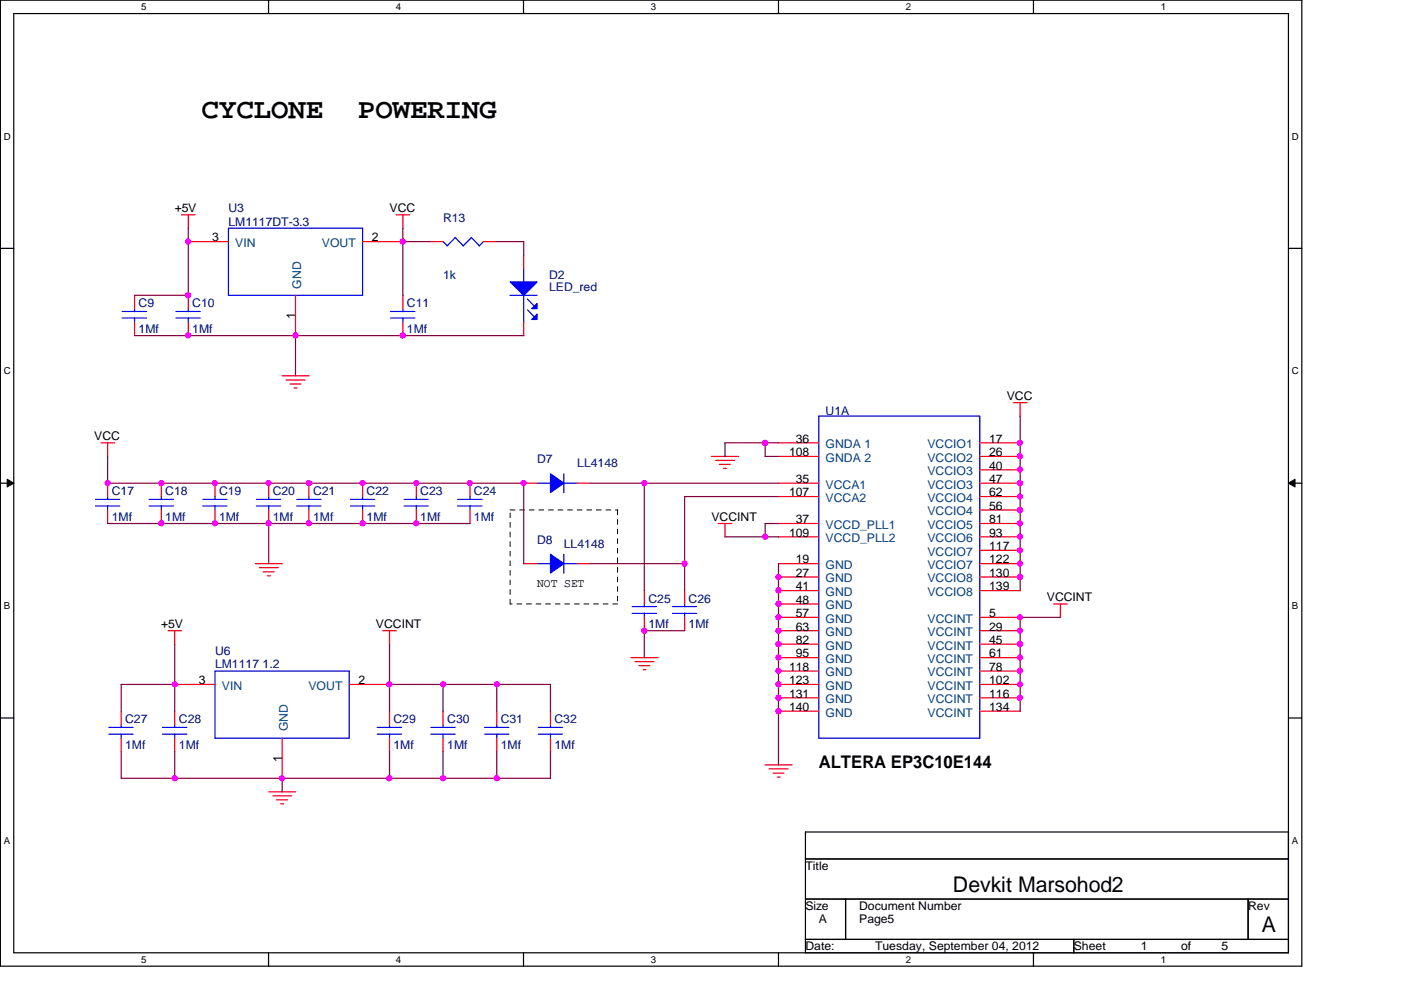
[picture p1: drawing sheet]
<svg xmlns="http://www.w3.org/2000/svg" width="297mm" height="210mm" viewBox="0 0 297 210" stroke-linecap="round" stroke-linejoin="round" font-family="sans-serif">
<path d="M.1 0h275.9v204.9h-275.9zM2.9 2.9h270.3v199.1h-270.3z" fill="none" stroke="#000" stroke-width=".25"/>
<g fill="#fff">
<path d="M29.9 .3h1.1v2.3h-1.1z"/>
<path d="M29.9 202.3h1.1v2.3h-1.1z"/>
</g>
<path d="M56.9 0v2.9M56.9 202v2.9" fill="none" stroke="#000" stroke-width=".25"/>
<g fill="#fff">
<path d="M83.9 .3h1.1v2.3h-1.1z"/>
<path d="M83.9 202.3h1.1v2.3h-1.1z"/>
</g>
<path d="M111 0v2.9M111 202v2.9" fill="none" stroke="#000" stroke-width=".25"/>
<g fill="#fff">
<path d="M138 .3h1.1v2.3h-1.1z"/>
<path d="M138 202.3h1.1v2.3h-1.1z"/>
</g>
<path d="M165.1 0v2.9M165.1 202v2.9" fill="none" stroke="#000" stroke-width=".25"/>
<g fill="#fff">
<path d="M192.1 .3h1.1v2.3h-1.1z"/>
<path d="M192.1 202.3h1.1v2.3h-1.1z"/>
</g>
<path d="M219.1 0v2.9M219.1 202v2.9" fill="none" stroke="#000" stroke-width=".25"/>
<g fill="#fff">
<path d="M246.1 .3h1.1v2.3h-1.1z"/>
<path d="M246.1 202.3h1.1v2.3h-1.1z"/>
<path d="M.8 27.8h1.4v2.2h-1.4z"/>
<path d="M273.9 27.8h1.4v2.2h-1.4z"/>
<path d="M.8 77.6h1.4v2.2h-1.4z"/>
<path d="M273.9 77.6h1.4v2.2h-1.4z"/>
</g>
<path d="M.1 52.7h2.8M273.2 52.7h2.8" fill="none" stroke="#000" stroke-width=".25"/>
<g fill="#fff">
<path d="M.8 127.3h1.3v2.3h-1.3z"/>
<path d="M273.9 127.3h1.3v2.3h-1.3z"/>
</g>
<path d="M.1 102.4h2.8M273.2 102.4h2.8" fill="none" stroke="#000" stroke-width=".25"/>
<path d="M1.5 101.6l1.4 .8-1.4 .9zM273.2 102.4l1.4-.8v1.7z" fill="#000"/>
<path d="M1.5 101.6l1.4 .8-1.4 .9zM273.2 102.4l1.4-.8v1.7z" fill="none" stroke="#000" stroke-width=".21"/>
<g fill="#fff">
<path d="M.8 177.1h1.3v2.3h-1.3z"/>
<path d="M273.9 177.1h1.3v2.3h-1.3z"/>
</g>
<path d="M.1 152.2h2.8M273.2 152.2h2.8M170.8 176.4h102.4v25.6h-102.4zM170.8 182.1h102.4M170.8 190.6h102.4M170.8 199.2h102.4M179.3 190.6v8.6M227.7 199.2v2.8M264.6 190.6v8.6" fill="none" stroke="#000" stroke-width=".25"/>
<path d="M108.2 108.1h22.7M130.9 108.1v20M108.2 128.1v-20M130.9 128.1h-22.7" fill="none" stroke="#000" stroke-width=".21" stroke-dasharray="1 1 1 1 1 1 1 1"/>
<g fill="none" stroke="#f00" stroke-width=".25">
<path d="M38.5 45.6h2.9M39.9 45.6v2.8M84 45.6h2.9M85.4 45.6v2.8M91.1 51.2h2.8M102.5 51.2h2.8M59.8 79.7h5.7M21.4 93.9h2.9M22.8 93.9v2.9M60.7 80.6h4M61.5 81.4h2.3M62.4 82.3h.6"/>
<path d="M150.8 96.8h5.8M151.7 97.6h4M152.5 98.5h2.3M153.4 99.3h.6M165.1 93.9h8.5M165.1 96.8h8.5M207.7 93.9h8.6M207.7 96.8h8.6M207.7 99.6h8.6M214.8 85.4h3M216.3 85.4v2.9M22.8 102.4v2.9"/>
<path d="M22.8 108.1v2.9M54.1 119.5h5.8M57 102.4v2.9M57 108.1v2.9M152.3 111h2.8M153.7 111v2.9M165.1 119.5h8.5M165.1 111h8.5M165.1 102.4h8.5M165.1 105.3h8.5M165.1 113.8h8.5M207.7 119.5h8.6"/>
<path d="M207.7 111h8.6M207.7 102.4h8.6M207.7 105.3h8.6M207.7 113.8h8.6M207.7 108.1h8.6M207.7 116.7h8.6M35.6 133.7h2.9M37 133.7v2.9M55 120.4h4M55.8 121.2h2.3M56.7 122.1h.6M81.1 133.7h2.9"/>
<path d="M82.6 133.7v2.9M133.8 139.4h5.7M165.1 139.4h8.5M165.1 133.7h8.5M165.1 128.1h8.5M165.1 122.3h8.5M165.1 125.2h8.5M165.1 130.9h8.5M165.1 136.6h8.5M207.7 139.4h8.6M207.7 133.7h8.6M207.7 122.3h8.6"/>
<path d="M207.7 125.2h8.6M207.7 130.9h8.6M207.7 136.6h8.6M223.4 128.1h2.9M224.8 128.1v2.8M37 150.8v2.9M37 156.5v2.8M134.6 140.3h4M135.5 141.1h2.2M136.4 142h.5M165.1 142.3h8.5M165.1 145.1h8.5"/>
<path d="M165.1 148h8.5M165.1 150.8h8.5M207.7 142.3h8.6M207.7 145.1h8.6M207.7 148h8.6M207.7 150.8h8.6M57 167.9h5.7M57.8 168.7h4M58.6 169.6h2.4M59.5 170.4h.7M162.2 162.2h5.8M163.1 163h4"/>
<path d="M163.9 163.9h2.3M164.8 164.8h.6"/>
</g>
<g fill="none" stroke="#00f" stroke-width=".25">
<path d="M93.9 51.2l.9 .9M96.5 50.3l1.7 1.8M96.5 50.4l-1.7 1.8M99.9 50.3l1.7 1.8M99.9 50.4l-1.7 1.8M102.5 51.2l-.9 1M173.6 88.2h34.1v68.3h-34.1zM20.2 107.3h5.2M20.2 105.9h5.2M22.8 105.3v.6M22.8 107.2v.9M54.4 107.3h5.1"/>
<path d="M54.4 105.9h5.1M57 105.3v.6M57 107.2v.9M113.9 119.5h2.9M119.5 117.5v4M119.5 119.5h2.9M34.5 155.7h5.1M34.5 154.2h5.1M37 153.7v.6M37 155.6v.9"/>
</g>
<path d="M116.7 117.5l2.8 2-2.8 2z" fill-rule="evenodd" fill="#00f"/>
<g fill="none" stroke="#00f" stroke-width=".25">
<path d="M48.4 48.4h28.5v14.2h-28.5zM31.6 107.3h5.2M31.6 105.9h5.2M34.2 105.3v.6M34.2 107.2v.9M62.9 107.3h5.2M62.9 105.9h5.2M65.5 105.3v.6M65.5 107.2v.9M74.3 107.3h5.2M74.3 105.9h5.2M76.9 105.3v.6"/>
<path d="M76.9 107.2v.9M85.7 107.3h5.1M85.7 105.9h5.1M88.3 105.3v.6M88.3 107.2v.9M97 107.3h5.2M97 105.9h5.2M99.6 105.3v.6M99.6 107.2v.9M113.9 102.4h2.9M116.7 117.5l2.8 2-2.8 2zM119.5 100.5v4"/>
<path d="M119.5 102.4h2.9M134 130h5.2M134 128.6h5.2M136.6 128.1v.6M136.6 130v.9M142.6 130h5.1M142.6 128.6h5.1M145.2 128.1v.6M145.2 130v.9M45.6 142.3h28.4v14.2h-28.4z"/>
</g>
<g fill="none" stroke="#f00" stroke-width=".25">
<path d="M39.9 51.2h8.5M76.9 51.2h8.5M62.6 62.6v8.6M34.2 102.4v2.9M34.2 108.1v2.9M65.5 102.4v2.9M65.5 108.1v2.9M76.9 102.4v2.9M76.9 108.1v2.9M88.3 102.4v2.9M88.3 108.1v2.9M99.6 102.4v2.9"/>
<path d="M99.6 108.1v2.9M111 119.5h2.9M122.4 119.5h2.9M136.6 125.2v2.9M136.6 130.9v2.8M145.2 125.2v2.9M145.2 130.9v2.8M37 145.1h8.6M59.8 156.5v8.5M74 145.1h8.6"/>
</g>
<path d="M116.7 100.5l2.8 1.9-2.8 2z" fill-rule="evenodd" fill="#00f"/>
<path d="M116.7 100.5l2.8 1.9-2.8 2z" fill="none" stroke="#00f" stroke-width=".25"/>
<path d="M111 102.4h2.9M122.4 102.4h2.9" fill="none" stroke="#f00" stroke-width=".25"/>
<path d="M108.2 59.8h5.7l-2.9 2.8z" fill="#00f"/>
<path d="M108.2 59.8h5.7l-2.9 2.8z" fill="none" stroke="#00f" stroke-width=".25"/>
<path d="M112.7 65.4l1.2-1.1v1.1z" fill="#00f"/>
<path d="M112.7 65.4l1.2-1.1v1.1z" fill="none" stroke="#00f" stroke-width=".25"/>
<path d="M112.7 67.7l1.2-1.1v1.1z" fill="#00f"/>
<g fill="none" stroke="#00f" stroke-width=".25">
<path d="M111 56.9v2.9M25.9 67.4h5.2M25.9 66h5.2M28.5 65.4v.7M28.5 67.4v.9M37.3 67.4h5.2M37.3 66h5.2M39.9 65.4v.7M39.9 67.4v.9M82.8 67.4h5.2M82.8 66h5.2M85.4 65.4v.7"/>
<path d="M85.4 67.4v.9M108.1 62.6h5.8M111 62.6v5.8M111.8 63.4l1.5 1.5M111.8 65.7l1.5 1.5M112.7 67.7l1.2-1.1v1.1zM43 107.3h5.1M43 105.9h5.1M45.6 105.3v.6M45.6 107.2v.9M23.1 155.7h5.1M23.1 154.2h5.1"/>
<path d="M25.7 153.7v.6M25.7 155.6v.9M80 155.7h5.1M80 154.2h5.1M82.6 153.7v.6M82.6 155.6v.9M91.4 155.7h5.1M91.4 154.2h5.1M93.9 153.7v.6M93.9 155.6v.9M102.7 155.7h5.2M102.7 154.2h5.2"/>
<path d="M105.3 153.7v.6M105.3 155.6v.9M114.1 155.7h5.1M114.1 154.2h5.1M116.7 153.7v.6M116.7 155.6v.9"/>
</g>
<g fill="none" stroke="#f00" stroke-width=".25">
<path d="M111 54.1v2.8M28.5 62.6v2.8M28.5 68.3v2.9M39.9 62.6v2.8M39.9 68.3v2.9M85.4 62.6v2.8M85.4 68.3v2.9M111 68.3v2.9M45.6 102.4v2.9M45.6 108.1v2.9M25.7 150.8v2.9M25.7 156.5v2.8"/>
<path d="M82.6 150.8v2.9M82.6 156.5v2.8M93.9 150.8v2.9M93.9 156.5v2.8M105.3 150.8v2.9M105.3 156.5v2.8M116.7 150.8v2.9M116.7 156.5v2.8"/>
</g>
<g fill="none" stroke="#800040" stroke-width=".25">
<path d="M39.9 48.4v14.3M85.4 48.4v14.3M85.4 51.2h5.7M105.3 51.2h5.8M111 51.2v2.9M28.5 62.6h11.5M28.5 71.2h82.6M62.6 71.2v8.5M22.8 96.8v5.7M162.2 96.8h2.9M162.2 93.9v2.9M165.1 93.9h-11.4v2.9"/>
<path d="M216.3 88.2v37.1M22.8 111h76.9M22.8 102.4h88.3M57 111v8.5M111 102.4v17.1M125.3 119.5h19.9M125.3 102.4h39.8M136.6 102.4v22.9M153.7 113.8h11.4M165.1 119.5v42.7M165.1 111h-2.9v2.9M165.1 105.3h-19.9v20"/>
<path d="M37 136.6v14.2M82.6 136.6v14.2M145.2 133.7h-8.6v5.8M224.9 130.9h-8.6v19.9M25.7 159.3v5.8M37 159.3v5.8M37.1 145.1h-11.4v5.7M82.6 159.3v5.8M82.6 145.1h34.2M93.9 145.1v5.7M93.9 159.3v5.8M105.3 145.1v5.7"/>
<path d="M105.3 159.3v5.8M116.7 145.1v5.7M116.7 159.3v5.8M25.7 165h91.1M59.8 165v2.9"/>
</g>
<circle cx="45.6" cy="111" r=".55" fill="#f0f"/>
<circle cx="45.6" cy="111" r=".55" fill="none" stroke="#f0f" stroke-width=".25"/>
<circle cx="111" cy="102.4" r=".55" fill="#f0f"/>
<circle cx="111" cy="102.4" r=".55" fill="none" stroke="#f0f" stroke-width=".25"/>
<circle cx="145.1" cy="119.5" r=".55" fill="#f0f"/>
<circle cx="145.1" cy="119.5" r=".55" fill="none" stroke="#f0f" stroke-width=".25"/>
<circle cx="88.2" cy="102.4" r=".54" fill="#f0f"/>
<circle cx="88.2" cy="102.4" r=".54" fill="none" stroke="#f0f" stroke-width=".25"/>
<circle cx="76.9" cy="111" r=".56" fill="#f0f"/>
<circle cx="76.9" cy="111" r=".56" fill="none" stroke="#f0f" stroke-width=".25"/>
<circle cx="216.2" cy="99.6" r=".55" fill="#f0f"/>
<circle cx="216.2" cy="99.6" r=".55" fill="none" stroke="#f0f" stroke-width=".25"/>
<circle cx="165.1" cy="145.1" r=".55" fill="#f0f"/>
<circle cx="165.1" cy="145.1" r=".55" fill="none" stroke="#f0f" stroke-width=".25"/>
<circle cx="216.2" cy="122.3" r=".55" fill="#f0f"/>
<circle cx="216.2" cy="122.3" r=".55" fill="none" stroke="#f0f" stroke-width=".25"/>
<circle cx="165" cy="150.8" r=".56" fill="#f0f"/>
<circle cx="165" cy="150.8" r=".56" fill="none" stroke="#f0f" stroke-width=".25"/>
<circle cx="76.9" cy="102.4" r=".55" fill="#f0f"/>
<circle cx="76.9" cy="102.4" r=".55" fill="none" stroke="#f0f" stroke-width=".25"/>
<circle cx="136.6" cy="102.4" r=".55" fill="#f0f"/>
<circle cx="136.6" cy="102.4" r=".55" fill="none" stroke="#f0f" stroke-width=".25"/>
<circle cx="216.3" cy="102.4" r=".54" fill="#f0f"/>
<circle cx="216.3" cy="102.4" r=".54" fill="none" stroke="#f0f" stroke-width=".25"/>
<circle cx="65.5" cy="111" r=".56" fill="#f0f"/>
<circle cx="65.5" cy="111" r=".56" fill="none" stroke="#f0f" stroke-width=".25"/>
<circle cx="162.2" cy="93.9" r=".56" fill="#f0f"/>
<circle cx="162.2" cy="93.9" r=".56" fill="none" stroke="#f0f" stroke-width=".25"/>
<circle cx="82.5" cy="165" r=".56" fill="#f0f"/>
<circle cx="82.5" cy="165" r=".56" fill="none" stroke="#f0f" stroke-width=".25"/>
<circle cx="93.9" cy="165" r=".56" fill="#f0f"/>
<circle cx="93.9" cy="165" r=".56" fill="none" stroke="#f0f" stroke-width=".25"/>
<circle cx="165" cy="122.3" r=".56" fill="#f0f"/>
<circle cx="165" cy="122.3" r=".56" fill="none" stroke="#f0f" stroke-width=".25"/>
<circle cx="216.2" cy="93.9" r=".55" fill="#f0f"/>
<circle cx="216.2" cy="93.9" r=".55" fill="none" stroke="#f0f" stroke-width=".25"/>
<circle cx="216.2" cy="139.4" r=".55" fill="#f0f"/>
<circle cx="216.2" cy="139.4" r=".55" fill="none" stroke="#f0f" stroke-width=".25"/>
<circle cx="22.8" cy="102.4" r=".55" fill="#f0f"/>
<circle cx="22.8" cy="102.4" r=".55" fill="none" stroke="#f0f" stroke-width=".25"/>
<circle cx="34.2" cy="102.4" r=".55" fill="#f0f"/>
<circle cx="34.2" cy="102.4" r=".55" fill="none" stroke="#f0f" stroke-width=".25"/>
<circle cx="216.2" cy="96.7" r=".55" fill="#f0f"/>
<circle cx="216.2" cy="96.7" r=".55" fill="none" stroke="#f0f" stroke-width=".25"/>
<circle cx="99.6" cy="102.4" r=".55" fill="#f0f"/>
<circle cx="99.6" cy="102.4" r=".55" fill="none" stroke="#f0f" stroke-width=".25"/>
<circle cx="216.2" cy="105.3" r=".55" fill="#f0f"/>
<circle cx="216.2" cy="105.3" r=".55" fill="none" stroke="#f0f" stroke-width=".25"/>
<circle cx="216.2" cy="111" r=".55" fill="#f0f"/>
<circle cx="216.2" cy="111" r=".55" fill="none" stroke="#f0f" stroke-width=".25"/>
<circle cx="59.8" cy="165" r=".55" fill="#f0f"/>
<circle cx="59.8" cy="165" r=".55" fill="none" stroke="#f0f" stroke-width=".25"/>
<circle cx="165" cy="125.2" r=".56" fill="#f0f"/>
<circle cx="165" cy="125.2" r=".56" fill="none" stroke="#f0f" stroke-width=".25"/>
<circle cx="82.6" cy="145.1" r=".55" fill="#f0f"/>
<circle cx="82.6" cy="145.1" r=".55" fill="none" stroke="#f0f" stroke-width=".25"/>
<circle cx="162.2" cy="113.8" r=".56" fill="#f0f"/>
<circle cx="162.2" cy="113.8" r=".56" fill="none" stroke="#f0f" stroke-width=".25"/>
<circle cx="216.2" cy="113.8" r=".55" fill="#f0f"/>
<circle cx="216.2" cy="113.8" r=".55" fill="none" stroke="#f0f" stroke-width=".25"/>
<circle cx="45.6" cy="102.4" r=".54" fill="#f0f"/>
<circle cx="45.6" cy="102.4" r=".54" fill="none" stroke="#f0f" stroke-width=".25"/>
<circle cx="216.2" cy="142.2" r=".55" fill="#f0f"/>
<circle cx="216.2" cy="142.2" r=".55" fill="none" stroke="#f0f" stroke-width=".25"/>
<circle cx="165" cy="128" r=".56" fill="#f0f"/>
<circle cx="165" cy="128" r=".56" fill="none" stroke="#f0f" stroke-width=".25"/>
<circle cx="216.3" cy="130.9" r=".54" fill="#f0f"/>
<circle cx="216.3" cy="130.9" r=".54" fill="none" stroke="#f0f" stroke-width=".25"/>
<circle cx="216.2" cy="133.7" r=".55" fill="#f0f"/>
<circle cx="216.2" cy="133.7" r=".55" fill="none" stroke="#f0f" stroke-width=".25"/>
<circle cx="93.9" cy="145.1" r=".55" fill="#f0f"/>
<circle cx="93.9" cy="145.1" r=".55" fill="none" stroke="#f0f" stroke-width=".25"/>
<circle cx="216.2" cy="108.1" r=".55" fill="#f0f"/>
<circle cx="216.2" cy="108.1" r=".55" fill="none" stroke="#f0f" stroke-width=".25"/>
<circle cx="34.2" cy="111" r=".56" fill="#f0f"/>
<circle cx="34.2" cy="111" r=".56" fill="none" stroke="#f0f" stroke-width=".25"/>
<circle cx="165.1" cy="130.9" r=".55" fill="#f0f"/>
<circle cx="165.1" cy="130.9" r=".55" fill="none" stroke="#f0f" stroke-width=".25"/>
<circle cx="216.3" cy="145.1" r=".54" fill="#f0f"/>
<circle cx="216.3" cy="145.1" r=".54" fill="none" stroke="#f0f" stroke-width=".25"/>
<circle cx="216.2" cy="136.6" r=".55" fill="#f0f"/>
<circle cx="216.2" cy="136.6" r=".55" fill="none" stroke="#f0f" stroke-width=".25"/>
<circle cx="37" cy="145.1" r=".55" fill="#f0f"/>
<circle cx="37" cy="145.1" r=".55" fill="none" stroke="#f0f" stroke-width=".25"/>
<circle cx="216.2" cy="148" r=".55" fill="#f0f"/>
<circle cx="216.2" cy="148" r=".55" fill="none" stroke="#f0f" stroke-width=".25"/>
<circle cx="165" cy="133.7" r=".56" fill="#f0f"/>
<circle cx="165" cy="133.7" r=".56" fill="none" stroke="#f0f" stroke-width=".25"/>
<circle cx="56.9" cy="102.4" r=".55" fill="#f0f"/>
<circle cx="56.9" cy="102.4" r=".55" fill="none" stroke="#f0f" stroke-width=".25"/>
<circle cx="216.3" cy="116.6" r=".54" fill="#f0f"/>
<circle cx="216.3" cy="116.6" r=".54" fill="none" stroke="#f0f" stroke-width=".25"/>
<circle cx="37" cy="165" r=".56" fill="#f0f"/>
<circle cx="37" cy="165" r=".56" fill="none" stroke="#f0f" stroke-width=".25"/>
<circle cx="165" cy="136.6" r=".56" fill="#f0f"/>
<circle cx="165" cy="136.6" r=".56" fill="none" stroke="#f0f" stroke-width=".25"/>
<circle cx="56.9" cy="111" r=".56" fill="#f0f"/>
<circle cx="56.9" cy="111" r=".56" fill="none" stroke="#f0f" stroke-width=".25"/>
<circle cx="136.6" cy="133.7" r=".56" fill="#f0f"/>
<circle cx="136.6" cy="133.7" r=".56" fill="none" stroke="#f0f" stroke-width=".25"/>
<circle cx="105.3" cy="145.1" r=".55" fill="#f0f"/>
<circle cx="105.3" cy="145.1" r=".55" fill="none" stroke="#f0f" stroke-width=".25"/>
<circle cx="105.3" cy="165" r=".56" fill="#f0f"/>
<circle cx="105.3" cy="165" r=".56" fill="none" stroke="#f0f" stroke-width=".25"/>
<circle cx="216.2" cy="119.5" r=".55" fill="#f0f"/>
<circle cx="216.2" cy="119.5" r=".55" fill="none" stroke="#f0f" stroke-width=".25"/>
<circle cx="65.5" cy="102.4" r=".55" fill="#f0f"/>
<circle cx="65.5" cy="102.4" r=".55" fill="none" stroke="#f0f" stroke-width=".25"/>
<circle cx="88.2" cy="111" r=".55" fill="#f0f"/>
<circle cx="88.2" cy="111" r=".55" fill="none" stroke="#f0f" stroke-width=".25"/>
<circle cx="165" cy="139.4" r=".56" fill="#f0f"/>
<circle cx="165" cy="139.4" r=".56" fill="none" stroke="#f0f" stroke-width=".25"/>
<circle cx="165" cy="148" r=".56" fill="#f0f"/>
<circle cx="165" cy="148" r=".56" fill="none" stroke="#f0f" stroke-width=".25"/>
<circle cx="165" cy="142.2" r=".56" fill="#f0f"/>
<circle cx="165" cy="142.2" r=".56" fill="none" stroke="#f0f" stroke-width=".25"/>
<circle cx="85.4" cy="51.2" r=".56" fill="#f0f"/>
<circle cx="85.4" cy="51.2" r=".56" fill="none" stroke="#f0f" stroke-width=".25"/>
<circle cx="39.9" cy="51.2" r=".56" fill="#f0f"/>
<circle cx="39.9" cy="51.2" r=".56" fill="none" stroke="#f0f" stroke-width=".25"/>
<circle cx="39.9" cy="62.6" r=".56" fill="#f0f"/>
<circle cx="39.9" cy="62.6" r=".56" fill="none" stroke="#f0f" stroke-width=".25"/>
<circle cx="85.4" cy="71.1" r=".56" fill="#f0f"/>
<circle cx="85.4" cy="71.1" r=".56" fill="none" stroke="#f0f" stroke-width=".25"/>
<circle cx="39.9" cy="71.1" r=".56" fill="#f0f"/>
<circle cx="39.9" cy="71.1" r=".56" fill="none" stroke="#f0f" stroke-width=".25"/>
<circle cx="62.6" cy="71.1" r=".56" fill="#f0f"/>
<circle cx="62.6" cy="71.1" r=".56" fill="none" stroke="#f0f" stroke-width=".25"/>
<g font-size="6">
<text x="42.8" y="25">CYCLONE</text>
<text x="75.9" y="25">POWERING</text>
</g>
<g font-size="4.6">
<text x="202.1" y="189.1">Devkit Marsohod2</text>
<text x="267.5" y="197.6">A</text>
</g>
<text font-size="3.7" x="173.6" y="162.8">ALTERA EP3C10E144</text>
<g font-size="2.5">
<text x="37" y="45">+5V</text>
<text x="82.6" y="45">VCC</text>
<text x="45" y="51.2">3</text>
<text x="78.9" y="51.2">2</text>
<text x="62.6" y="67.6" transform="rotate(-90 62.6 67.6)">1</text>
<text x="213.4" y="84.8">VCC</text>
<text x="20" y="93.3">VCC</text>
<text x="168.7" y="93.9">36</text>
<text x="209.7" y="93.9">17</text>
<text x="167.3" y="96.7">108</text>
<text x="209.7" y="96.7">26</text>
<text x="209.7" y="99.6">40</text>
<text x="167.3" y="105.2">107</text>
<text x="168.7" y="102.4">35</text>
<text x="209.7" y="102.4">47</text>
<text x="209.7" y="105.2">62</text>
<text x="150.8" y="110.4">VCCINT</text>
<text x="167.3" y="113.8">109</text>
<text x="168.7" y="111">37</text>
<text x="209.7" y="108.1">56</text>
<text x="209.7" y="111">81</text>
<text x="209.7" y="113.8">93</text>
<text x="168.7" y="119.5">19</text>
<text x="209.7" y="116.6">117</text>
<text x="209.7" y="119.5">122</text>
<text x="113.9" y="124.4">NOT SET</text>
<text x="168.7" y="122.3">27</text>
<text x="168.7" y="125.2">41</text>
<text x="209.7" y="122.3">130</text>
<text x="209.7" y="125.2">139</text>
<text x="168.7" y="128">48</text>
<text x="168.7" y="130.9">57</text>
<text x="209.7" y="130.9">5</text>
<text x="222" y="127.5">VCCINT</text>
<text x="34.2" y="133.2">+5V</text>
<text x="79.7" y="133.2">VCCINT</text>
<text x="168.7" y="133.7">63</text>
<text x="168.7" y="136.5">82</text>
<text x="209.7" y="133.7">29</text>
<text x="209.7" y="136.5">45</text>
<text x="167.3" y="142.2">118</text>
<text x="168.7" y="139.4">95</text>
<text x="209.7" y="139.4">61</text>
<text x="209.7" y="142.2">78</text>
<text x="42.2" y="145.1">3</text>
<text x="76" y="145.1">2</text>
<text x="167.3" y="145.1">123</text>
<text x="167.3" y="147.9">131</text>
<text x="209.7" y="145.1">102</text>
<text x="209.7" y="147.9">116</text>
<text x="167.3" y="150.7">140</text>
<text x="209.7" y="150.7">134</text>
<text x="59.8" y="161.5" transform="rotate(-90 59.8 161.5)">1</text>
<text x="170.8" y="184.4">Title</text>
<text x="170.8" y="192.9">Size</text>
<text x="173.6" y="195.7">A</text>
<text x="182.2" y="195.7">Page5</text>
<text x="182.2" y="192.9">Document Number</text>
<text x="264.6" y="192.9">Rev</text>
<text x="170.8" y="201.5">Date:</text>
<text x="185.5" y="201.5">Tuesday, September 04, 2012</text>
<text x="227.7" y="201.5">Sheet</text>
<text x="241.9" y="201.5">1</text>
<text x="250.4" y="201.5">of</text>
<text x="258.9" y="201.5">5</text>
</g>
<g font-size="2.5" fill="#000080">
<text x="48.4" y="45">U3</text>
<text x="48.4" y="47.8">LM1117DT-3.3</text>
<text x="93.9" y="47">R13</text>
<text x="93.9" y="59.2">1k</text>
<text x="116.4" y="59.2">D2</text>
<text x="29.4" y="65.2">C9</text>
<text x="40.8" y="65.2">C10</text>
<text x="86.3" y="65.2">C11</text>
<text x="116.4" y="61.8">LED_red</text>
<text x="29.4" y="70.6">1Mf</text>
<text x="40.8" y="70.6">1Mf</text>
<text x="86.3" y="70.6">1Mf</text>
<text x="175" y="88">U1A</text>
<text x="113.9" y="98.2">D7</text>
<text x="122.4" y="99.1">LL4148</text>
<text x="23.7" y="105">C17</text>
<text x="35" y="105">C18</text>
<text x="46.4" y="105">C19</text>
<text x="57.8" y="105">C20</text>
<text x="66.4" y="105">C21</text>
<text x="77.7" y="105">C22</text>
<text x="89.1" y="105">C23</text>
<text x="100.5" y="105">C24</text>
<text x="23.7" y="110.4">1Mf</text>
<text x="35" y="110.4">1Mf</text>
<text x="46.4" y="110.4">1Mf</text>
<text x="57.8" y="110.4">1Mf</text>
<text x="66.4" y="110.4">1Mf</text>
<text x="77.7" y="110.4">1Mf</text>
<text x="89.1" y="110.4">1Mf</text>
<text x="100.5" y="110.4">1Mf</text>
<text x="113.9" y="115.3">D8</text>
<text x="119.5" y="116.1">LL4148</text>
<text x="137.5" y="127.8">C25</text>
<text x="146" y="127.8">C26</text>
<text x="137.5" y="133.2">1Mf</text>
<text x="146" y="133.2">1Mf</text>
<text x="45.6" y="138.9">U6</text>
<text x="45.6" y="141.7">LM1117 1.2</text>
<text x="26.5" y="153.4">C27</text>
<text x="37.9" y="153.4">C28</text>
<text x="83.4" y="153.4">C29</text>
<text x="94.8" y="153.4">C30</text>
<text x="106.2" y="153.4">C31</text>
<text x="117.6" y="153.4">C32</text>
<text x="26.5" y="158.8">1Mf</text>
<text x="37.9" y="158.8">1Mf</text>
<text x="83.4" y="158.8">1Mf</text>
<text x="94.8" y="158.8">1Mf</text>
<text x="106.2" y="158.8">1Mf</text>
<text x="117.6" y="158.8">1Mf</text>
</g>
<g font-size="2.5" fill="#004080">
<text x="49.9" y="52.4">VIN</text>
<text x="68.2" y="52.4">VOUT</text>
<text x="63.8" y="61.2" transform="rotate(-90 63.8 61.2)">GND</text>
<text x="175" y="95">GNDA 1</text>
<text x="196.6" y="95">VCCIO1</text>
<text x="175" y="97.9">GNDA 2</text>
<text x="196.6" y="97.9">VCCIO2</text>
<text x="196.6" y="100.8">VCCIO3</text>
<text x="175" y="103.6">VCCA1</text>
<text x="175" y="106.4">VCCA2</text>
<text x="196.6" y="103.6">VCCIO3</text>
<text x="196.6" y="106.4">VCCIO4</text>
<text x="175" y="112.1">VCCD_PLL1</text>
<text x="196.6" y="109.3">VCCIO4</text>
<text x="196.6" y="112.1">VCCIO5</text>
<text x="175" y="115">VCCD_PLL2</text>
<text x="196.6" y="115">VCCIO6</text>
<text x="196.6" y="117.8">VCCIO7</text>
<text x="175" y="120.6">GND</text>
<text x="175" y="123.5">GND</text>
<text x="196.6" y="120.6">VCCIO7</text>
<text x="196.6" y="123.5">VCCIO8</text>
<text x="175" y="126.4">GND</text>
<text x="175" y="129.2">GND</text>
<text x="196.6" y="126.4">VCCIO8</text>
<text x="175" y="132">GND</text>
<text x="175" y="134.9">GND</text>
<text x="175" y="137.7">GND</text>
<text x="196.7" y="132">VCCINT</text>
<text x="196.7" y="134.9">VCCINT</text>
<text x="196.7" y="137.7">VCCINT</text>
<text x="175" y="140.6">GND</text>
<text x="175" y="143.4">GND</text>
<text x="196.7" y="140.6">VCCINT</text>
<text x="196.7" y="143.4">VCCINT</text>
<text x="47" y="146.3">VIN</text>
<text x="65.4" y="146.3">VOUT</text>
<text x="175" y="146.3">GND</text>
<text x="175" y="149.1">GND</text>
<text x="196.7" y="146.3">VCCINT</text>
<text x="196.7" y="149.1">VCCINT</text>
<text x="61" y="155.1" transform="rotate(-90 61 155.1)">GND</text>
<text x="175" y="151.9">GND</text>
<text x="196.7" y="151.9">VCCINT</text>
</g>
<g font-size="2">
<text x="29.9" y="2.2">5</text>
<text x="83.9" y="2.2">4</text>
<text x="138" y="2.2">3</text>
<text x="192.1" y="2.2">2</text>
<text x="246.1" y="2.2">1</text>
<text x=".8" y="29.6">D</text>
<text x="273.9" y="29.6">D</text>
<text x=".8" y="79.4">C</text>
<text x="273.9" y="79.4">C</text>
<text x=".8" y="129.2">B</text>
<text x="273.9" y="129.2">B</text>
<text x=".8" y="178.9">A</text>
<text x="273.9" y="178.9">A</text>
<text x="29.9" y="204.1">5</text>
<text x="83.9" y="204.1">4</text>
<text x="138" y="204.1">3</text>
<text x="192.1" y="204.1">2</text>
<text x="246.1" y="204.1">1</text>
</g>
</svg>
